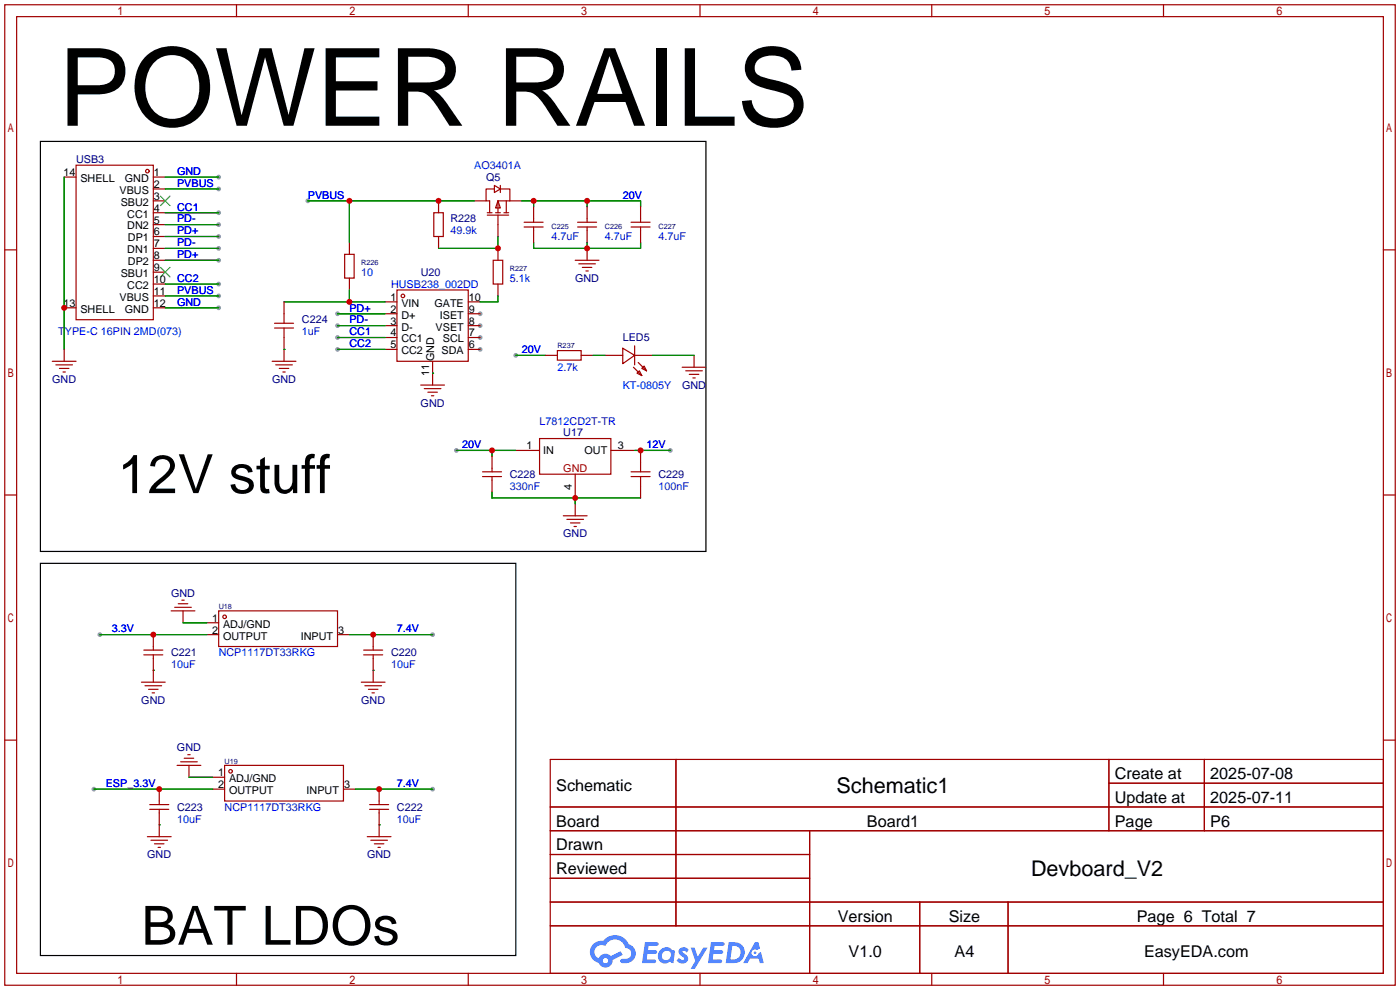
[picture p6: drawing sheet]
<svg xmlns="http://www.w3.org/2000/svg" width="299mm" height="212mm" viewBox="0 0 299 212" stroke-linecap="round" stroke-linejoin="round" font-family="sans-serif">
<g fill="#999">
<circle cx="102.6" cy="74.7" r=".51"/>
<circle cx="102.6" cy="72.1" r=".51"/>
<circle cx="102.6" cy="69.6" r=".51"/>
<circle cx="102.6" cy="67.1" r=".51"/>
<circle cx="92.5" cy="135.6" r=".51"/>
<circle cx="21.3" cy="135.6" r=".51"/>
<circle cx="92.5" cy="168.7" r=".51"/>
<circle cx="20.1" cy="168.7" r=".51"/>
<circle cx="97.5" cy="96.3" r=".51"/>
<circle cx="143.3" cy="96.3" r=".51"/>
<circle cx="46.7" cy="45.5" r=".51"/>
<circle cx="46.7" cy="60.7" r=".51"/>
<circle cx="46.7" cy="37.8" r=".51"/>
<circle cx="46.7" cy="65.8" r=".51"/>
<circle cx="46.7" cy="40.4" r=".51"/>
<circle cx="46.7" cy="63.2" r=".51"/>
<circle cx="72.1" cy="72.1" r=".51"/>
<circle cx="72.1" cy="74.7" r=".51"/>
<circle cx="72.1" cy="67.1" r=".51"/>
<circle cx="72.1" cy="69.6" r=".51"/>
<circle cx="65.8" cy="42.9" r=".51"/>
<circle cx="46.7" cy="48" r=".51"/>
<circle cx="46.7" cy="53.1" r=".51"/>
<circle cx="46.7" cy="50.5" r=".51"/>
<circle cx="46.7" cy="55.6" r=".51"/>
<circle cx="110.2" cy="75.9" r=".51"/>
</g>
<g fill="none" stroke="#a10000" stroke-width=".25">
<path d="M1 1h297.2v209.6h-297.2zM3.6 3.6h292.1v204.4h-292.1zM50.5 1v2.6M100.1 1v2.6M149.6 1v2.6M199.1 1v2.6M248.7 1v2.6M1 53.4h2.6M295.7 53.4h2.5M1 105.8h2.6M295.7 105.8h2.5M1 158.2h2.6"/>
<path d="M295.7 158.2h2.5M117.6 162.3h178.1v45.7h-178.1zM117.6 172.5h178.1M117.6 177.5h178.1M144.5 162.3v35.6M173 177.5v30.5M237 162.3v15.2M237 167.4h58.7M257.4 162.3v15.2M117.6 182.6h55.4M117.6 192.8h178.1M117.6 187.7h55.4"/>
<path d="M117.6 197.9h178.1M196.6 192.8v15.2M215.4 192.8v15.2M50.5 208v2.6M100.1 208v2.6M149.6 208v2.6M199.1 208v2.6M248.7 208v2.6"/>
</g>
<g fill="#5487ff">
<path d="M145.3 202.7a1.3 1.3 0 0 1 1.9 .3l-.4 .6a.54 .54 0 0 0-.9-.2l.1 .2a1.34 1.34 0 0 1 .9 1.8 1.47 1.47 0 0 1-2.3-.1l.5-.6 .8 .5a.31 .31 0 0 0 .4-.3 .31 .31 0 0 0-.3-.4 1.12 1.12 0 0 1-.7-1.8z"/>
<path d="M147.6 202.5h.9l.6 2 1.2-2h.9l-2.7 4.6h-.9l1-1.7z"/>
<path d="M137.8 201.4h1.7a1.31 1.31 0 0 1 1.2 .2 .4 .4 0 0 1-.3 .5l-1.8 .1-.1 .9h1.6a.4 .4 0 0 1 .4 .4 .4 .4 0 0 1-.5 .4h-1.6l-.2 1.2h1.4a.46 .46 0 0 1 .5 0 .46 .46 0 0 1 .1 .5l-.4 .2h-2.6z"/>
<path d="M151.9 201.4h1.7a1.32 1.32 0 0 1 1.2 .2 .39 .39 0 0 1-.3 .5l-1.8 .1-.1 .9h1.6a.4 .4 0 0 1 .4 .4 .4 .4 0 0 1-.4 .4h-1.7l-.2 1.2h1.4a.46 .46 0 0 1 .5 0 .46 .46 0 0 1 .1 .5l-.4 .2h-2.6z"/>
<path d="M161.3 201.4h.8l.3 1.3-.6 .4a.75 .75 0 0 0-1.1 .3 .75 .75 0 0 0 .5 1 .75 .75 0 0 0 .9-.7l.5-.2 .6 2.3h-.8l-.3-.9h-1.8l-.5 .9h-1z"/>
<path d="M155.7 201.4l-.6 4.4h1.5a2.27 2.27 0 0 0 2.6-2.2 2.27 2.27 0 0 0-2.7-2.2zM156.5 202.1a1.5 1.5 0 0 1 1.8 1.6 1.5 1.5 0 0 1-1.9 1.4h-.3z"/>
<path d="M141.2 203a1.6 1.6 0 0 0-.3 2.3 1.6 1.6 0 0 0 2.3 .2l.7 .3 .3-2.4-.1-.3-.5-.1a1.58 1.58 0 0 0-2.4 0zM141.8 203.5a.98 .98 0 0 1 1.6 .4 .98 .98 0 0 1-1.1 1.3 .94 .94 0 0 1-.9-.7 .94 .94 0 0 1 .4-1z"/>
<path d="M126.8 201.8a2.37 2.37 0 0 0 1.1 4 1.54 1.54 0 0 0 1.8 1 1.54 1.54 0 0 0 1.2-1.6l2.2-1.1-.5-.8-2 1a1.57 1.57 0 0 0-2.7 .5 1.5 1.5 0 0 1-.7-2.1 1.5 1.5 0 0 1 2.2-.5 2.23 2.23 0 0 1 2.3-1.4 2.23 2.23 0 0 1 2 1.8 1.16 1.16 0 0 1 1.2 1.1 1.16 1.16 0 0 1-1.1 1.2h-.7a.47 .47 0 0 0-.5 .4 .47 .47 0 0 0 .4 .5 2.17 2.17 0 0 0 2.5-.9 2.17 2.17 0 0 0-.3-2.7l-.8-.4a3.2 3.2 0 0 0-5.5-.7l-1.1 .1zM128.8 205.3a.6 .6 0 0 1 1.2 0 .6 .6 0 0 1-1.2 0z"/>
<circle cx="161.4" cy="203.6" r=".28"/>
</g>
<g fill="none" stroke="#a10000" stroke-width=".25">
<path d="M13.7 37.8h2.6M16.3 35.3h16.5v33h-16.5zM32.8 37.8h2.5M105.7 39.6l1.2 .8-1.2 .7zM106.9 39.6v1.5M32.8 40.4h2.5M32.8 42.9h2.5M32.8 45.5h2.5M32.8 48h2.5M32.8 50.5h2.5M32.8 53.1h2.5M32.8 55.6h2.5"/>
<path d="M32.8 58.2h2.5M73.7 54.4h2v5h-2zM74.7 51.8v2.6M74.7 59.4v2.6M92.7 45.5h2v5h-2zM93.7 42.9v2.6M93.7 50.5v2.6M101.3 42.9h2.6M104.1 45.5h1.1M104.1 46h4.6M105.4 55.6h2v5.1h-2zM105.7 40.4h-1.8v2.5h.7v2.6"/>
<path d="M105.9 45.5h1M106.4 42.9l.5 1.5h-1zM106.4 46v4.5M106.4 53.1v2.5M106.9 40.4h2.1v2.5M107.7 45.5h1M108.2 42.9v2.6M109 42.9h-2.6v2.6M109 42.9h2.5M112 47.5h4.1M112 48.5h4.1M114 44.2v3.3"/>
<path d="M114 48.5v3.3M122.9 55.6h5.1M123.4 47.5h4.1M123.4 48.5h4.1M123.7 56.4h3.6M124.5 57.2h2M125.2 57.9h.5M125.5 44.2v3.3M125.5 48.5v3.3M125.5 53.1v2.5M134.9 47.5h4M134.9 48.5h4"/>
<path d="M136.9 44.2v3.3M136.9 48.5v3.3M11.2 77.2h5.1M11.9 78h3.6M12.7 78.7h2M13.5 79.5h.5M13.7 65.8h2.6M13.7 74.7v2.5M32.8 60.7h2.5M32.8 63.2h2.5M32.8 65.8h2.5M58.2 77.2h5"/>
<path d="M58.7 69.1h4M58.7 70.1h4M58.9 78h3.6M59.7 78.7h2M60.5 79.5h.5M60.7 64.5v4.6M60.7 70.1v7.1M82.3 64.5h2.5M82.3 67.1h2.5M82.3 69.6h2.5M82.3 72.1h2.5M82.3 74.7h2.5"/>
<path d="M84.8 62h15.3v15.2h-15.3zM92.5 77.2v5.1M100.1 64.5h2.5M100.1 67.1h2.5M100.1 69.6h2.5M100.1 72.1h2.5M100.1 74.7h2.5M106.4 60.7v2.5M116.6 75.9h2.5M119.1 74.9h5.1v2.1h-5.1zM124.2 75.9h2.5M129.3 75.9h3.8"/>
<path d="M133.1 74.4l2.5 1.5-2.5 1.8zM135.4 78.5l1.8 1.8M135.6 75.9h3.8M135.6 73.9v4.1M136.4 77.5l1.8 1.7M136.7 79.2l.5 1.1-1.1-.5zM137.2 78.7l.5-.5 .5 1zM145.8 78.5h5.1M146.6 79.2h3.5M148.3 75.9v2.6M89.9 82.3h5.1M90.7 83.1h3.5"/>
<path d="M91.4 83.8h2.1M92.2 84.6h.5M105.2 97.5v3.3M110.2 96.3h5.1M115.3 93.7h15.3v7.6h-15.3zM130.6 96.3h5M136.9 96.3v4.5M147.3 80h2.1M148.1 80.8h.5M103.1 100.8h4.1M103.1 101.9h4.1M105.2 101.9v3.3"/>
<path d="M120.4 110.2h5.1M121.2 111h3.5M121.9 111.8h2.1M122.7 112.5h.5M122.9 101.3v5.1M122.9 107.7v2.5M134.9 100.8h4M134.9 101.9h4M136.9 101.9v4.5M30.7 138.9h4.1M30.7 140h4.1M32.8 135.6v3.3"/>
<path d="M32.8 140v5.8M36.6 130.6h5.1M37.3 129.8h3.6M38.1 129h2M38.9 128.3h.5M39.1 130.6v2.5M44.2 133.1h2.5M44.2 135.6h2.5M46.7 130.6h25.4v7.6h-25.4zM72.1 135.6h2.6M77.7 138.9h4.1M77.7 140h4.1"/>
<path d="M79.8 135.6v3.3M79.8 140v5.8M30.2 145.8h5.1M31 146.6h3.5M31.7 147.3h2.1M32.5 148.1h.5M77.2 145.8h5.1M78 146.6h3.5M78.7 147.3h2.1M79.5 148.1h.5M31.5 178.8h5.1M32 172h4.1"/>
<path d="M32 173h4.1M32.3 179.6h3.5M34 168.7v3.3M34 173v5.8M37.8 163.6h5.1M38.6 162.8h3.6M39.4 162.1h2M40.1 161.3h.5M40.4 163.6v2.5M45.5 166.1h2.5M45.5 168.7h2.5M48 163.6h25.4v7.6h-25.4z"/>
<path d="M73.4 168.7h2.5M78.5 178.8h5.1M79 172h4.1M79 173h4.1M79.2 179.6h3.6M81 168.7v3.3M81 173v5.8M33 180.3h2.1M33.8 181.1h.5M80 180.3h2M80.8 181.1h.5"/>
<circle cx="31.5" cy="36.6" r=".38"/>
<circle cx="86.1" cy="63.2" r=".38"/>
<circle cx="48" cy="131.8" r=".38"/>
<circle cx="49.3" cy="164.8" r=".38"/>
</g>
<g fill="none" stroke="#008700" stroke-width=".25">
<path d="M13.7 37.8v36.9M35.3 37.8h11.4M35.3 45.5h11.4M35.3 40.4h11.4M35.3 53.1h11.4M35.3 48h11.4M35.3 50.5h11.4M35.3 55.6h11.4M65.8 42.9h35.5M74.7 42.9v8.9M106.4 50.5v2.6h-12.7M111.5 42.9h25.4v1.3"/>
<path d="M114 51.8v1.3h22.9v-1.3M114 42.9v1.3M125.5 42.9v1.3M125.5 51.8v1.3M35.3 60.7h11.4M35.3 65.8h11.4M35.3 63.2h11.4M60.7 74.7h.1M60.7 64.5h21.6M72.1 72.1h10.2M72.1 74.7h10.2M72.1 67.1h10.2"/>
<path d="M72.1 69.6h10.2M74.7 62v2.5M92.5 79.8h.1M106.4 63.2v1.3h-3.8M110.2 75.9h6.4M126.7 75.9h2.6M139.4 75.9h8.9M97.5 96.3h12.7M105.2 96.3v1.2M135.6 96.3h7.7M105.2 105.2v1.2h31.7M122.9 106.4v1.3"/>
<path d="M21.3 135.6h22.9M39.1 133.1h5.1M74.7 135.6h17.8M32.8 143.3h.1M79.8 143.3h.1M20.1 168.7h25.4M34 176.3h.1M40.4 166.1h5.1M75.9 168.7h16.6M81 176.3h.1"/>
</g>
<path d="M8.6 30.2h142.3v87.7h-142.3zM8.6 120.4h101.6v83.8h-101.6z" fill="none" stroke="#000" stroke-width=".25"/>
<path d="M34.3 41.9l2 2M34.3 57.2l2 2M36.3 41.9l-2 2M36.3 57.2l-2 2" fill="none" stroke="#3c3" stroke-width=".25"/>
<g fill="#c00">
<circle cx="79.8" cy="135.6" r=".63"/>
<circle cx="32.8" cy="135.6" r=".63"/>
<circle cx="81" cy="168.7" r=".63"/>
<circle cx="34" cy="168.7" r=".63"/>
<circle cx="105.2" cy="96.3" r=".63"/>
<circle cx="136.9" cy="96.3" r=".63"/>
<circle cx="122.9" cy="106.4" r=".63"/>
<circle cx="74.7" cy="64.5" r=".63"/>
<circle cx="106.4" cy="53.1" r=".63"/>
<circle cx="125.5" cy="53.1" r=".63"/>
<circle cx="125.5" cy="42.9" r=".63"/>
<circle cx="114" cy="42.9" r=".63"/>
<circle cx="74.7" cy="42.9" r=".63"/>
<circle cx="93.7" cy="42.9" r=".63"/>
<circle cx="13.7" cy="65.8" r=".63"/>
</g>
<text font-size="23.1" x="12.4" y="26.9">POWER RAILS</text>
<g font-size="11.5">
<text x="25.1" y="105.4">12V stuff</text>
<text x="30.2" y="201.9">BAT LDOs</text>
</g>
<g font-size="4.6">
<text x="178.8" y="169.4">Schematic1</text>
<text x="220.4" y="187.2">Devboard_V2</text>
</g>
<g font-size="3.5">
<text x="238.3" y="166.5">Create at</text>
<text x="258.7" y="166.5">2025-07-08</text>
<text x="118.9" y="169.1">Schematic</text>
<text x="238.3" y="171.6">Update at</text>
<text x="258.7" y="171.6">2025-07-11</text>
<text x="118.9" y="176.7">Board</text>
<text x="185.3" y="176.7">Board1</text>
<text x="238.3" y="176.7">Page</text>
<text x="258.7" y="176.7">P6</text>
<text x="118.9" y="181.8">Drawn</text>
<text x="118.9" y="186.8">Reviewed</text>
<text x="179.1" y="197">Version</text>
<text x="202.8" y="197">Size</text>
<text x="243" y="197">Page 6 Total 7</text>
<text x="181.4" y="204.6">V1.0</text>
<text x="204" y="204.6">A4</text>
<text x="244.5" y="204.6">EasyEDA.com</text>
</g>
<g font-size="2.3" fill="#000080">
<text x="16.3" y="34.8">USB3</text>
<text x="103.9" y="38.7">Q5</text>
<text x="96.3" y="47.5">R228</text>
<text x="89.9" y="59">U20</text>
<text x="122.9" y="60.2">GND</text>
<text x="64.5" y="69.1">C224</text>
<text x="133.1" y="72.9">LED5</text>
<text x="11.2" y="81.8">GND</text>
<text x="58.1" y="81.8">GND</text>
<text x="145.8" y="83.1">GND</text>
<text x="89.9" y="86.9">GND</text>
<text x="120.4" y="93.3">U17</text>
<text x="109" y="102.2">C228</text>
<text x="140.7" y="102.2">C229</text>
<text x="120.4" y="114.9">GND</text>
<text x="36.6" y="127.6">GND</text>
<text x="36.6" y="140.3">C221</text>
<text x="83.6" y="140.3">C220</text>
<text x="30.2" y="150.4">GND</text>
<text x="77.2" y="150.4">GND</text>
<text x="37.8" y="160.6">GND</text>
<text x="37.8" y="173.3">C223</text>
<text x="84.8" y="173.3">C222</text>
<text x="31.5" y="183.4">GND</text>
<text x="78.5" y="183.4">GND</text>
</g>
<g font-size="2.3">
<text x="13.6" y="37.6">14</text>
<text x="17.2" y="38.9">SHELL</text>
<text x="25.5" y="41.4">VBUS</text>
<text x="26.7" y="38.9">GND</text>
<text x="32.9" y="37.6">1</text>
<text x="32.9" y="40.2">2</text>
<text x="25.8" y="44">SBU2</text>
<text x="27.2" y="46.5">CC1</text>
<text x="32.9" y="42.7">3</text>
<text x="32.9" y="45.2">4</text>
<text x="32.9" y="47.8">5</text>
<text x="27.2" y="49">DN2</text>
<text x="27.3" y="51.6">DP1</text>
<text x="32.9" y="50.3">6</text>
<text x="32.9" y="52.9">7</text>
<text x="25.8" y="59.2">SBU1</text>
<text x="27.2" y="54.1">DN1</text>
<text x="27.3" y="56.7">DP2</text>
<text x="32.9" y="55.4">8</text>
<text x="32.9" y="57.9">9</text>
<text x="13.6" y="65.6">13</text>
<text x="25.5" y="64.3">VBUS</text>
<text x="27.2" y="61.7">CC2</text>
<text x="32.9" y="60.5">10</text>
<text x="32.9" y="63">11</text>
<text x="32.9" y="65.6">12</text>
<text x="83.4" y="64.3">1</text>
<text x="85.8" y="65.6">VIN</text>
<text x="92.8" y="65.6">GATE</text>
<text x="100.2" y="64.3">10</text>
<text x="17.2" y="66.8">SHELL</text>
<text x="26.7" y="66.8">GND</text>
<text x="83.4" y="66.8">2</text>
<text x="83.4" y="69.4">3</text>
<text x="83.4" y="71.9">4</text>
<text x="85.8" y="68.1">D+</text>
<text x="85.8" y="70.6">D-</text>
<text x="93.1" y="70.6">VSET</text>
<text x="94" y="68.1">ISET</text>
<text x="100.2" y="71.9">7</text>
<text x="100.2" y="69.4">8</text>
<text x="100.2" y="66.8">9</text>
<text x="83.4" y="74.4">5</text>
<text x="85.8" y="73.2">CC1</text>
<text x="85.8" y="75.7">CC2</text>
<text x="92.8" y="77.2" transform="rotate(-90 92.8 77.2)">GND</text>
<text x="94.4" y="75.7">SDA</text>
<text x="94.6" y="73.2">SCL</text>
<text x="100.2" y="74.4">6</text>
<text x="91.7" y="80.3" transform="rotate(-90 91.7 80.3)">11</text>
<text x="112.5" y="96">1</text>
<text x="116.1" y="97.1">IN</text>
<text x="124.9" y="97.1">OUT</text>
<text x="132.1" y="96">3</text>
<text x="122.2" y="104.6" transform="rotate(-90 122.2 104.6)">4</text>
<text x="45.3" y="132.9">1</text>
<text x="45.3" y="135.4">2</text>
<text x="47.7" y="134.1">ADJ/GND</text>
<text x="47.7" y="136.7">OUTPUT</text>
<text x="64.3" y="136.7">INPUT</text>
<text x="72.3" y="135.4">3</text>
<text x="46.6" y="165.9">1</text>
<text x="48.9" y="167.2">ADJ/GND</text>
<text x="46.6" y="168.4">2</text>
<text x="48.9" y="169.7">OUTPUT</text>
<text x="65.5" y="169.7">INPUT</text>
<text x="73.5" y="168.4">3</text>
</g>
<g font-size="2.3" fill="#00f">
<text x="37.8" y="37.4">GND</text>
<text x="37.8" y="39.9">PVBUS</text>
<text x="101.3" y="36.1">AO3401A</text>
<text x="37.8" y="45">CC1</text>
<text x="37.8" y="47.5">PD-</text>
<text x="65.8" y="42.5">PVBUS</text>
<text x="133.1" y="42.5">20V</text>
<text x="37.8" y="52.6">PD-</text>
<text x="37.8" y="50.1">PD+</text>
<text x="96.3" y="50.1">49.9k</text>
<text x="117.9" y="51.4">4.7uF</text>
<text x="129.3" y="51.4">4.7uF</text>
<text x="140.7" y="51.4">4.7uF</text>
<text x="37.8" y="55.2">PD+</text>
<text x="77.2" y="59">10</text>
<text x="37.8" y="60.2">CC2</text>
<text x="37.8" y="65.3">GND</text>
<text x="37.8" y="62.8">PVBUS</text>
<text x="83.6" y="61.5">HUSB238_002DD</text>
<text x="109" y="60.2">5.1k</text>
<text x="12.4" y="71.7">TYPE-C 16PIN 2MD(073)</text>
<text x="64.5" y="71.7">1uF</text>
<text x="74.7" y="71.7">CC1</text>
<text x="74.7" y="66.6">PD+</text>
<text x="74.7" y="69.1">PD-</text>
<text x="74.7" y="74.2">CC2</text>
<text x="111.5" y="75.5">20V</text>
<text x="119.1" y="79.3">2.7k</text>
<text x="133.1" y="83.1">KT-0805Y</text>
<text x="98.8" y="95.8">20V</text>
<text x="115.3" y="90.7">L7812CD2T-TR</text>
<text x="138.2" y="95.8">12V</text>
<text x="109" y="104.7">330nF</text>
<text x="140.7" y="104.7">100nF</text>
<text x="23.9" y="135.2">3.3V</text>
<text x="84.8" y="135.2">7.4V</text>
<text x="36.6" y="142.8">10uF</text>
<text x="46.7" y="140.3">NCP1117DT33RKG</text>
<text x="83.6" y="142.8">10uF</text>
<text x="22.6" y="168.2">ESP_3.3V</text>
<text x="48" y="173.3">NCP1117DT33RKG</text>
<text x="84.8" y="168.2">7.4V</text>
<text x="37.8" y="175.8">10uF</text>
<text x="84.8" y="175.8">10uF</text>
</g>
<text font-size="2.3" fill="#a00000" x="120.4" y="100.9">GND</text>
<g font-size="1.6" fill="#000080">
<text x="117.9" y="49">C225</text>
<text x="129.3" y="49">C226</text>
<text x="140.7" y="49">C227</text>
<text x="77.2" y="56.6">R226</text>
<text x="109" y="57.9">R227</text>
<text x="119.1" y="74.4">R237</text>
<text x="46.7" y="130.2">U18</text>
<text x="48" y="163.3">U19</text>
</g>
</svg>
